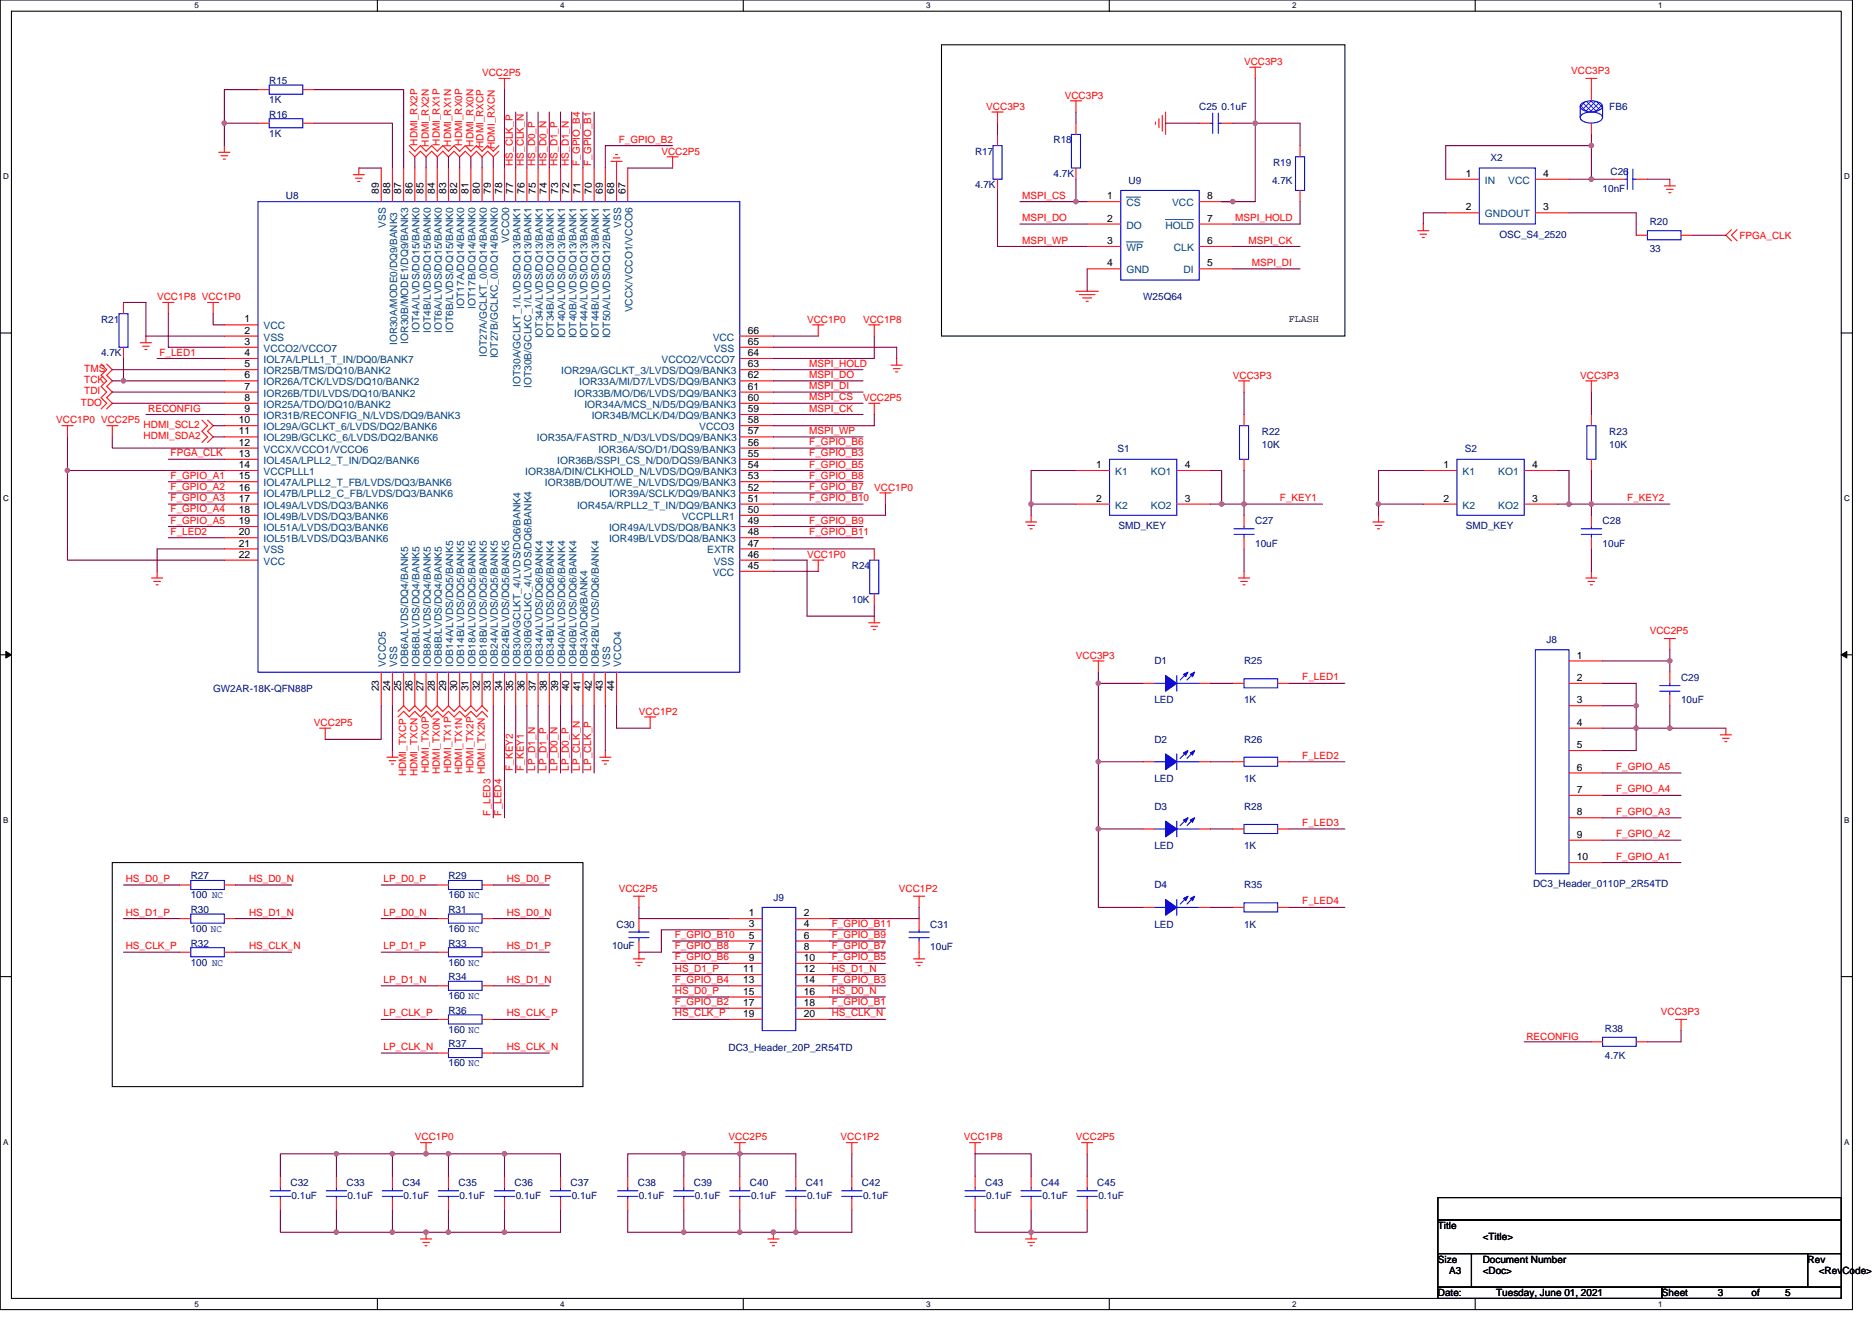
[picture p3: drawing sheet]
<svg xmlns="http://www.w3.org/2000/svg" width="297mm" height="210mm" viewBox="0 0 297 210" stroke-linecap="round" stroke-linejoin="round" font-family="sans-serif">
<path d="M0 0h293.9v207.9h-293.9zM1.8 1.8h290.4v204.3h-290.4z" fill="none" stroke="#000" stroke-width=".17"/>
<g fill="#fff">
<path d="M30.8 .2h.7v1.4h-.7z"/>
<path d="M30.8 206.3h.7v1.4h-.7z"/>
</g>
<path d="M59.9 0v1.8M59.9 206.1v1.8" fill="none" stroke="#000" stroke-width=".17"/>
<g fill="#fff">
<path d="M88.9 .2h.7v1.4h-.7z"/>
<path d="M88.9 206.3h.7v1.4h-.7z"/>
</g>
<path d="M117.9 0v1.8M117.9 206.1v1.8" fill="none" stroke="#000" stroke-width=".17"/>
<g fill="#fff">
<path d="M147 .2h.7v1.4h-.7z"/>
<path d="M147 206.3h.7v1.4h-.7z"/>
</g>
<path d="M176 0v1.8M176 206.1v1.8" fill="none" stroke="#000" stroke-width=".17"/>
<g fill="#fff">
<path d="M205 .2h.7v1.4h-.7z"/>
<path d="M205 206.3h.7v1.4h-.7z"/>
</g>
<path d="M234.1 0v1.8M234.1 206.1v1.8" fill="none" stroke="#000" stroke-width=".17"/>
<g fill="#fff">
<path d="M263.1 .2h.7v1.4h-.7z"/>
<path d="M263.1 206.3h.7v1.4h-.7z"/>
<path d="M.5 27.3h.9v1.4h-.9z"/>
<path d="M292.6 27.3h.9v1.4h-.9z"/>
<path d="M.5 78.4h.9v1.4h-.9z"/>
<path d="M292.6 78.4h.9v1.4h-.9z"/>
</g>
<path d="M0 52.9h1.8M292.2 52.9h1.7" fill="none" stroke="#000" stroke-width=".17"/>
<g fill="#fff">
<path d="M.5 129.5h.8v1.4h-.8z"/>
<path d="M292.6 129.5h.9v1.4h-.9z"/>
</g>
<path d="M0 103.9h1.8M292.2 103.9h1.7" fill="none" stroke="#000" stroke-width=".17"/>
<path d="M.9 103.4l.9 .5-.9 .5zM292.2 103.9l.8-.5v1z" fill="#000" stroke="#000" stroke-width=".16"/>
<g fill="#fff">
<path d="M.5 180.5h.8v1.4h-.8z"/>
<path d="M292.6 180.5h.9v1.4h-.9z"/>
</g>
<path d="M149.4 7.1h64v46.2h-64zM17.8 136.9h74.7v35.6h-74.7zM0 155h1.8M292.2 155h1.7M228.2 190.1h64v3.5h-64zM228.2 193.6h64v5.4h-64zM228.2 199h5.3v5.3h-5.3zM233.5 199h53.3v5.3h-53.3zM286.8 199h5.4v5.3h-5.4zM228.2 204.3h35.5v1.8h-35.5zM263.7 204.3h28.5v1.8h-28.5z" fill="none" stroke="#000" stroke-width=".17"/>
<g fill="none" stroke="#f00" stroke-width=".17">
<path d="M40.9 19.6h1.8M40.9 14.2h1.8M48 19.6h1.8M48 14.2h1.8M79.2 12.4h1.7M80 12.4v1.8M157.4 17.8h1.8M158.3 17.8v1.8M169.8 16h1.8M170.7 16v1.8M170.7 19.6v1.7M183.3 19.4v.3"/>
<path d="M183.9 18.8v1.5M184.4 18.3v2.5M185 17.8v3.5M190.3 19.6h1.8M193.8 19.6h1.8M198.3 10.7h1.8M199.2 10.7v1.7M251.6 12.4h1.8M252.5 12.4v1.8M34.7 24.2h1.8M35.1 24.7h1M35.4 25.3h.4"/>
<path d="M35.6 23.1v1.1M56 27.7h1.8M56.4 28.3h1.1M56.8 28.8h.3M56.9 26.7v1M60.5 26.7v5.3M62.3 26.7v5.3M64 26.7v5.3M64.9 24l.9 .9 .9-.9 .9 .9 .9-.9 .9 .9 .9-.9 .9 .9 .8-.9 .9 .9 .9-.9 .9 .9 .9-.9 .9 .9 .9-.9 .9 .9 .9-.9M64.9 23.1l.9 .9 .9-.9 .9 .9 .9-.9 .9 .9 .9-.9 .9 .9 .8-.9 .9 .9 .9-.9 .9 .9 .9-.9 .9 .9 .9-.9 .9 .9 .9-.9M65.8 26.7v5.3M67.6 26.7v5.3"/>
<path d="M69.4 26.7v5.3M71.2 26.7v5.3M72.9 26.7v5.3M74.7 26.7v5.3M76.5 26.7v5.3M78.3 26.7v5.3M80 26.7v5.3M81.8 26.7v5.3M83.6 26.7v5.3M85.4 26.7v5.3M87.2 26.7v5.3M88.9 26.7v5.3"/>
<path d="M90.7 26.7v5.3M92.5 26.7v5.3M94.3 26.7v5.3M96.1 26.7v5.3M96.9 25.6h1.8M97.3 25.1h1.1M97.7 24.5h.3M97.8 25.6v6.4M99.6 26.7v5.3M105.8 24.9h1.8M106.7 24.9v1.8M158.3 21.3v1.8"/>
<path d="M158.3 28.4v1.8M170.7 26.7v1.7M172.5 32h5.3M172.5 35.6h5.3M172.5 39.1h5.3M190.3 39.1h5.3M190.3 35.6h5.3M190.3 32h5.3M206.3 23.1v1.8M206.3 30.2v1.8M225 36.6h1.7M225.3 37.2h1.1"/>
<path d="M225.7 37.7h.3M225.8 35.6v1M256.1 28.4h1.7M259.6 28.4h1.8M264.1 29.5h1.8M264.4 30.1h1.1M264.8 30.6h.3M265 28.4v1.1M274.7 36.4l-.8 .9 .8 .9M275.6 36.4l-.9 .9 .9 .9M16 57.8l.9 .9-.9 .9 .9 .9-.9 .8 .9 .9-.9 .9 .9 .9-.9 .9M16.9 57.8l.9 .9-.9 .9 .9 .9-.9 .8 .9 .9-.9 .9 .9 .9-.9 .9"/>
<path d="M19.6 48v1.8M19.6 55.1v1.8M22.3 54.4h1.7M22.6 54.9h1.1M23 55.5h.3M23.2 53.3v1.1M25.8 48h1.8M26.7 48v1.8M32.9 48h1.8M33.8 48v1.8M35.6 51.6h5.3M35.6 53.3h5.3"/>
<path d="M35.6 55.1h5.3M35.6 56.9h5.3M35.6 58.7h5.3M117.4 58.7h5.3M117.4 56.9h5.3M117.4 55.1h5.3M117.4 53.3h5.3M128.9 51.6h1.8M129.8 51.6v1.7M137.8 51.6h1.8M138.7 51.6v1.7M141.4 58h1.8"/>
<path d="M141.7 58.5h1.1M142.1 59h.3M142.3 56.9v1.1M170.7 46.2h3.6M171.3 46.8h2.5M171.8 47.3h1.4M172.3 47.8h.4M172.5 42.7h5.3M190.3 42.7h5.3M9.8 67.6h1.8M10.7 67.6v1.7M16.9 67.6h1.8"/>
<path d="M17.8 67.6v1.7M32 66.7l.9 .9-.9 .9 .9 .8-.9 .9M32.9 66.7l.9 .9-.9 .9 .9 .8-.9 .9M35.6 60.5h5.3M35.6 62.2h5.3M35.6 64h5.3M35.6 65.8h5.3M35.6 67.6h5.3M35.6 69.3h5.3M35.6 71.1h5.3M35.6 72.9h5.3M35.6 74.7h5.3"/>
<path d="M35.6 76.5h5.3M35.6 78.2h5.3M117.4 78.2h5.3M117.4 76.5h5.3M117.4 74.7h5.3M117.4 72.9h5.3M117.4 71.1h5.3M117.4 69.3h5.3M117.4 67.6h5.3M117.4 65.8h5.3M117.4 64h5.3M117.4 62.2h5.3"/>
<path d="M117.4 60.5h5.3M137.8 64h1.8M138.7 64v1.8M139.6 78.2h1.8M140.5 78.2v1.8M170.7 74.7h5.4M186.7 74.7h5.4M196.5 60.5h1.8M197.4 60.5v1.7M197.4 72.9v1.8M197.4 65.8v1.8M225.8 74.7h5.4"/>
<path d="M241.8 74.7h5.4M251.6 60.5h1.8M252.5 60.5v1.7M252.5 72.9v1.8M252.5 65.8v1.8M24 91.7h1.8M24.4 92.3h1.1M24.8 92.8h.3M24.9 90.7v1M35.6 80h5.3M35.6 81.8h5.3M35.6 83.6h5.3"/>
<path d="M35.6 85.3h5.3M35.6 87.1h5.3M35.6 88.9h5.3M117.4 90.7h5.3M117.4 88.9h5.3M117.4 87.1h5.3M117.4 85.3h5.3M117.4 83.6h5.3M117.4 81.8h5.3M117.4 80h5.3M128.9 88.9h1.8M129.8 88.9v1.8"/>
<path d="M137.8 98.8h1.8M138.2 99.4h1.1M138.6 99.9h.3M138.7 97.8v1M138.7 87.1v1.8M138.7 94.2v1.8M162.7 82.8h1.8M163.1 83.4h1M163.4 83.9h.4M163.6 81.8v1M170.7 80h5.4M186.7 80h5.4"/>
<path d="M196.5 91.7h1.8M196.9 92.3h1M197.2 92.8h.4M197.4 90.7v1M197.4 81.8v1.8M197.4 85.3v1.8M217.8 82.8h1.8M218.2 83.4h1.1M218.6 83.9h.3M218.7 81.8v1M225.8 80h5.4M241.8 80h5.4"/>
<path d="M251.6 91.7h1.8M252 92.3h1M252.3 92.8h.4M252.5 90.7v1M252.5 81.8v1.8M252.5 85.3v1.8M50.7 115.6h1.8M51.6 115.6v1.7M60.5 106.7v5.3M62.3 119.1v1.1M62.3 106.7v5.3M63.2 113.8l.8-.9 .9 .9 .9-.9 .9 .9 .9-.9 .9 .9 .9-.9 .9 .9 .9-.9 .8 .9 .9-.9 .9 .9 .9-.9 .9 .9 .9-.9 .9 .9"/>
<path d="M64 112l.9 .9 .9-.9M64 112l-.8 .9M64 106.7v5.3M65.8 112l.9 .9 .9-.9M65.8 106.7v5.3M67.6 112l.9 .9 .9-.9M67.6 106.7v5.3M69.4 112l.9 .9 .9-.9M69.4 106.7v5.3M71.2 112l.8 .9 .9-.9M71.2 106.7v5.3M72.9 112l.9 .9 .9-.9"/>
<path d="M72.9 106.7v5.3M74.7 112l.9 .9 .9-.9M74.7 106.7v5.3M76.5 112l.9 .9M76.5 106.7v5.3M78.3 106.7v5.3M80 106.7v5.3M81.8 106.7v5.3M83.6 106.7v5.3M85.4 106.7v5.3M87.2 106.7v5.3M88.9 106.7v5.3"/>
<path d="M90.7 106.7v5.3M92.5 106.7v5.3M94.3 106.7v5.3M96.1 106.7v5.3M96.1 119.1v1.1M97.8 106.7v5.3M102.3 113.8h1.8M103.2 113.8v1.8M173.4 104.9h1.8M174.3 104.9v1.8M181.4 108.5h1.8M190.3 108.5h1.8"/>
<path d="M249 104.9h5.3M249 108.5h5.3M249 112h5.3M249 115.6h5.3M249 119.1h5.3M264.1 101.3h1.8M265 101.3v1.8M273 116.6h1.7M273.3 117.2h1.1M273.7 117.7h.3M273.9 115.6v1M61.4 120.2h1.8"/>
<path d="M61.7 120.7h1.1M62.1 121.3h.3M95.2 120.2h1.7M95.5 120.7h1.1M95.9 121.3h.3M181.4 120.9h1.8M181.4 131.6h1.8M190.3 120.9h1.8M190.3 131.6h1.8M195.6 120.9h1.8M202.7 120.9h1.8M249 122.7h5.3"/>
<path d="M249 126.2h5.3M249 129.8h5.3M249 133.3h5.3M249 136.9h5.3M28.5 151.1h1.8M28.5 140.5h1.8M28.5 145.8h1.8M35.6 151.1h1.8M35.6 140.5h1.8M35.6 145.8h1.8M69.4 140.5h1.8M69.4 145.8h1.8"/>
<path d="M69.4 151.1h1.8M69.4 156.5h1.8M76.5 140.5h1.8M76.5 145.8h1.8M76.5 151.1h1.8M76.5 156.5h1.8M100.5 142.2h1.8M100.5 152.2h1.8M100.9 152.7h1M101.2 153.3h.4M101.4 142.2v1.8M101.4 149.4v2.8"/>
<path d="M101.4 145.8v1.8M115.6 145.8h5.3M115.6 147.6h5.3M115.6 149.4h5.3M115.6 151.1h5.3M115.6 152.9h5.3M115.6 154.7h5.3M115.6 156.5h5.3M115.6 158.2h5.3M126.3 145.8h5.3M126.3 147.6h5.3M126.3 149.4h5.3"/>
<path d="M126.3 151.1h5.3M126.3 152.9h5.3M126.3 154.7h5.3M126.3 156.5h5.3M126.3 158.2h5.3M144.9 142.2h1.8M144.9 152.2h1.8M145.3 152.7h1.1M145.7 153.3h.3M145.8 142.2v1.8M145.8 149.4v2.8M145.8 145.8v1.8"/>
<path d="M181.4 144h1.8M190.3 144h1.8M195.6 144h1.8M202.7 144h1.8M69.4 161.8h1.8M69.4 167.1h1.8M76.5 161.8h1.8M76.5 167.1h1.8M115.6 160h5.3M115.6 161.8h5.3M126.3 160h5.3M126.3 161.8h5.3"/>
<path d="M265.9 161.8h1.7M266.7 161.8v1.8M44.5 190.2v1.8M44.5 186.7v1.8M62.3 190.2v1.8M62.3 186.7v1.8M66.7 181.4h1.8M66.7 196.6h1.8M67.1 197.2h1M67.4 197.7h.4M67.6 181.4v1.7M67.6 195.6v1"/>
<path d="M71.2 190.2v1.8M71.2 186.7v1.8M80 190.2v1.8M80 186.7v1.8M88.9 190.2v1.8M88.9 186.7v1.8M99.6 190.2v1.8M99.6 186.7v1.8M108.5 190.2v1.8M108.5 186.7v1.8M116.5 181.4h1.8M117.4 181.4v1.7"/>
<path d="M117.4 190.2v1.8M117.4 186.7v1.8M121.8 196.6h1.8M122.2 197.2h1.1M122.6 197.7h.3M122.7 195.6v1M126.3 190.2v1.8M126.3 186.7v1.8M134.3 181.4h1.8M135.2 181.4v1.7M153.8 181.4h1.8M154.7 181.4v1.7"/>
<path d="M154.7 190.2v1.8M154.7 186.7v1.8M162.7 196.6h1.8M163.1 197.2h1M163.4 197.7h.4M163.6 190.2v1.8M163.6 186.7v1.8M163.6 195.6v1M171.6 181.4h1.8M172.5 190.2v1.8M172.5 186.7v1.8M172.5 181.4v1.7"/>
</g>
<g fill="none" stroke="#00f" stroke-width=".17">
<path d="M42.7 18.8h5.3v1.5h-5.3zM42.7 13.5h5.3v1.4h-5.3zM192.1 19.6h.3M192.4 17.9v3.3M193.3 19.6h.5M193.3 17.9v3.3M40.9 32h76.5v74.7h-76.5zM157.6 23.1h1.4v5.3h-1.4zM170 21.3h1.4v5.4h-1.4zM177.8 30.2h12.5v14.2h-12.5zM205.6 24.9h1.4v5.3h-1.4zM257.8 28.4h.4"/>
<path d="M258.2 26.8v3.3M259.1 26.8v3.3M259.1 28.4h.5M18.9 49.8h1.4v5.3h-1.4zM176.1 72.9h10.6v8.9h-10.6zM196.7 67.6h1.4v5.3h-1.4zM231.2 72.9h10.6v8.9h-10.6zM251.8 67.6h1.4v5.3h-1.4zM138 88.9h1.4v5.3h-1.4zM195.8 84.8h3.2M195.8 83.9h3.2M197.4 83.6v.3"/>
<path d="M197.4 84.8v.5M250.9 84.8h3.2M250.9 83.9h3.2M252.5 83.6v.3M252.5 84.8v.5M183.2 108.5h1.8M186.7 119.7v2.5M186.7 107.2v2.5M186.7 108.5h3.6M188.3 119.3l-1 1.1M188.3 106.8l-1 1.1M189.4 119.3l-1.1 1.1"/>
<path d="M189.4 106.8l-1.1 1.1M243.6 103.1h5.4v35.6h-5.4zM30.3 139.7h5.3v1.5h-5.3zM71.2 139.7h5.3v1.5h-5.3zM183.2 120.9h1.8M183.2 131.6h1.8M186.7 120.9h3.6M186.7 130.3v2.5M186.7 131.6h3.6M188.3 130l-1 1M189.4 130l-1.1 1M197.4 120.2h5.3v1.4h-5.3z"/>
<path d="M30.3 150.4h5.3v1.4h-5.3zM30.3 145.1h5.3v1.4h-5.3zM71.2 145.1h5.3v1.4h-5.3zM71.2 150.4h5.3v1.4h-5.3zM71.2 155.7h5.3v1.5h-5.3zM99.8 148.8h3.2M99.8 147.9h3.2M101.4 147.6v.3M101.4 148.8v.6M120.9 144h5.4v19.6h-5.4zM144.2 148.8h3.2M144.2 147.9h3.2"/>
<path d="M145.8 147.6v.3M145.8 148.8v.6M183.2 144h1.8M186.7 142.8v2.5M186.7 144h3.6M188.3 142.4l-1 1.1M189.4 142.4l-1.1 1.1M197.4 143.3h5.3v1.4h-5.3zM71.2 161.1h5.3v1.4h-5.3zM71.2 166.4h5.3v1.5h-5.3zM42.9 189h3.2M42.9 189.9h3.2"/>
<path d="M44.5 189.9v.3M44.5 188.5v.5M60.7 189h3.2M60.7 189.9h3.2M62.3 189.9v.3M62.3 188.5v.5M69.6 189h3.2M69.6 189.9h3.2M71.2 189.9v.3M71.2 188.5v.5M78.4 189h3.3M78.4 189.9h3.3"/>
<path d="M80 189.9v.3M80 188.5v.5M87.3 189h3.2M87.3 189.9h3.2M88.9 189.9v.3M88.9 188.5v.5M98 189h3.2M98 189.9h3.2M99.6 189.9v.3M99.6 188.5v.5M106.9 189h3.2M106.9 189.9h3.2"/>
<path d="M108.5 189.9v.3M108.5 188.5v.5M115.8 189h3.2M115.8 189.9h3.2M117.4 189.9v.3M117.4 188.5v.5M124.7 189h3.2M124.7 189.9h3.2M126.3 189.9v.3M126.3 188.5v.5M153.1 189h3.2M153.1 189.9h3.2"/>
<path d="M154.7 189.9v.3M154.7 188.5v.5M162 189h3.2M162 189.9h3.2M163.6 189.9v.3M163.6 188.5v.5M170.9 189h3.2M170.9 189.9h3.2M172.5 189.9v.3M172.5 188.5v.5"/>
</g>
<g fill="#00f" stroke="#00f" stroke-width=".17">
<path d="M185 142.8l1.7 1.2-1.7 1.3z" fill-rule="evenodd"/>
<path d="M188.9 142.6l.7-.4-.4 .8z" fill-rule="evenodd"/>
<path d="M187.8 142.6l.7-.4-.4 .8z" fill-rule="evenodd"/>
<path d="M185 119.7l1.7 1.2-1.7 1.3z" fill-rule="evenodd"/>
<path d="M188.9 119.5l.7-.4-.4 .7z" fill-rule="evenodd"/>
<path d="M187.8 119.5l.7-.4-.4 .7z" fill-rule="evenodd"/>
<path d="M185 130.3l1.7 1.3-1.7 1.2z" fill-rule="evenodd"/>
<path d="M188.9 130.2l.7-.4-.4 .7z" fill-rule="evenodd"/>
<path d="M187.8 130.2l.7-.4-.4 .7z" fill-rule="evenodd"/>
<path d="M185 107.2l1.7 1.3-1.7 1.2z" fill-rule="evenodd"/>
<path d="M188.9 107l.7-.3-.4 .7z" fill-rule="evenodd"/>
<path d="M187.8 107l.7-.3-.4 .7z" fill-rule="evenodd"/>
</g>
<path d="M178.7 31.3h2.3M178.7 38.4h2.7M184.9 34.8h4.5" fill="none" stroke="#004080" stroke-width=".16"/>
<path d="M250.8 16.6a2.68 2.68 0 0 1 3.4 0l.1 .3a1.25 1.25 0 0 1-1.2 .8 2.54 2.54 0 0 1-2.3-.6l-.1-.2z" fill-rule="evenodd" fill="#fff"/>
<path d="M250.8 16.6a2.68 2.68 0 0 1 3.4 0l.1 .3a1.25 1.25 0 0 1-1.2 .8 2.54 2.54 0 0 1-2.3-.6l-.1-.2z" fill-rule="evenodd" fill="#00f" stroke="#00f" stroke-width=".17"/>
<g fill="none" stroke="#00f" stroke-width=".17">
<path d="M250.7 16.9v1.8M250.8 18.4a2.68 2.68 0 0 1 3.4 0l.1 .2a1.25 1.25 0 0 1-1.2 .9 2.54 2.54 0 0 1-2.3-.6l-.1-.3zM254.3 16.9v1.8M234.7 26.7h8.9v8.9h-8.9zM261.4 36.6h5.3v1.5h-5.3zM197.4 107.7h5.3v1.5h-5.3zM263.4 109.7h3.2M263.4 108.8h3.2M265 108.5v.3M265 109.7v.5M197.4 130.9h5.3v1.4h-5.3zM254.3 164.6h5.3v1.5h-5.3z"/>
<path d="M51.8 189h3.2M51.8 189.9h3.2M53.4 189.9v.3M53.4 188.5v.5M133.6 189h3.2M133.6 189.9h3.2M135.2 189.9v.3M135.2 188.5v.5"/>
</g>
<g fill="none" stroke="#f00" stroke-width=".17">
<path d="M252.5 14.2v1.8M252.5 19.6v1.7M229.4 28.4h5.3M229.4 33.8h5.3M243.6 33.8h5.4M243.6 28.4h5.4M259.6 37.3h1.8M266.7 37.3h1.8M195.6 108.5h1.8M202.7 108.5h1.8M265 106.7v1.8M265 110.2v1.8"/>
<path d="M195.6 131.6h1.8M202.7 131.6h1.8M252.5 165.4h1.8M259.6 165.4h1.8M53.4 190.2v1.8M53.4 186.7v1.8M135.2 190.2v1.8M135.2 186.7v1.8"/>
</g>
<g fill="none" stroke="#800040" stroke-width=".17">
<path d="M35.6 19.6v3.5M35.6 19.6h5.3M40.9 14.2h-5.3v5.4M49.8 14.2h14.2v12.5M49.8 19.6h12.5v7.1M80 14.2v12.5M81.8 17.8v8.9M83.6 17.8v8.9M85.4 17.8v8.9M87.2 17.8v8.9M88.9 17.8v8.9M90.7 17.8v8.9"/>
<path d="M92.5 17.8v8.9M94.3 17.8v8.9M158.3 19.6v1.7M170.7 17.8v1.8M185 19.6h5.3M195.6 19.6h3.6M199.2 19.6h7.1v3.5M199.2 12.4v7.2M199.2 19.6v12.4h-5.4M56.9 26.7h3.6M65.8 24.9v1.8M67.6 24.9v1.8"/>
<path d="M69.4 24.9v1.8M71.2 24.9v1.8M72.9 24.9v1.8M74.7 24.9v1.8M76.5 24.9v1.8M78.3 24.9v1.8M99.6 26.7h7.1M106.7 23.1h-10.6v3.6M158.3 30.2v8.9h14.2M161.8 35.6h10.7M161.8 32h8.9M170.7 28.4v3.6"/>
<path d="M170.7 32h1.8M195.6 39.1h10.7M206.3 32v3.6h-10.7M229.4 33.8h-3.6v1.8M249 28.4h3.5M249 33.8h10.6v3.5M252.5 21.3v1.8M252.5 23.1h-23.1v5.3M252.5 23.1v5.3M252.5 28.4h3.6M261.4 28.4h3.6M268.5 37.3h5.4"/>
<path d="M17.8 58.7h17.8M19.6 56.9v3.6M19.6 48h3.6v5.3h12.4M24.9 56.9h10.7M26.7 49.8v5.3h8.9M33.8 49.8v1.8h1.8M122.7 53.3h7.1M122.7 55.1h19.6v1.8M122.7 58.7h14.2M138.7 53.3v3.6h-16M172.5 42.7v3.5M195.6 42.7h10.7"/>
<path d="M10.7 74.7h24.9M10.7 74.7v14.2h24.9M10.7 69.3v5.4M17.8 62.2h17.8M17.8 64h17.8M17.8 60.5h1.8M17.8 69.3v1.8h17.8M19.6 60.5h16M23.2 65.8h12.4M26.7 72.9h8.9M26.7 76.5h8.9M26.7 78.2h8.9"/>
<path d="M33.8 67.6h1.8M33.8 69.3h1.8M122.7 65.8h14.2M122.7 64h14.2M122.7 62.2h14.2M122.7 60.5h14.2M122.7 78.2h14.2M122.7 76.5h14.2M122.7 74.7h14.2M122.7 72.9h14.2M122.7 71.1h14.2M122.7 69.3h14.2"/>
<path d="M138.7 65.8v1.8h-16M170.7 74.7h-7.1v5.3M192.1 74.7h1.7v5.3M197.4 74.7v5.3M197.4 62.2v3.6M225.8 74.7h-7.1v5.3M247.2 74.7h1.8v5.3M252.5 62.2v3.6M252.5 74.7v5.3M26.7 85.3h8.9M26.7 80h8.9M26.7 81.8h8.9"/>
<path d="M26.7 83.6h8.9M35.6 87.1h-10.7v3.6M122.7 87.1h16M122.7 88.9h5.4v8.9h10.6v-1.8M122.7 90.7h7.1M122.7 80h14.2M122.7 85.3h14.2M122.7 83.6h14.2M140.5 80v1.8h-17.8M163.6 80v1.8M163.6 80h7.1M192.1 80h1.7"/>
<path d="M193.8 80h3.6M197.4 80v1.8M197.4 87.1v3.6M197.4 80h12.4M218.7 80v1.8M218.7 80h7.1M247.2 80h1.8M249 80h3.5M252.5 80v1.8M252.5 87.1v3.6M252.5 80h12.5M60.5 112v5.3h-8.9"/>
<path d="M62.3 112v7.1M78.3 112v17.8M80 112v17.8M81.8 112v10.7M83.6 112v10.7M85.4 112v10.7M87.2 112v10.7M88.9 112v10.7M90.7 112v10.7M92.5 112v10.7M94.3 112v10.7M96.1 112v7.1"/>
<path d="M97.8 112v3.6h5.4M174.3 108.5h7.1M174.3 106.7v1.8M174.3 108.5v12.4M192.1 108.5h3.5M204.5 108.5h8.9M254.3 104.9h10.7M254.3 115.6h5.3M254.3 108.5h5.3v3.5M254.3 112h5.3M259.6 115.6h5.4M259.6 112v3.6"/>
<path d="M259.6 115.6v3.5h-5.3M265 103.1v1.8M265 104.9v1.8M265 112v3.6M265 115.6h8.9M174.3 131.6v12.4h7.1M174.3 120.9h7.1M174.3 131.6h7.1M174.3 120.9v10.7M192.1 120.9h3.5M192.1 131.6h3.5M204.5 120.9h8.9"/>
<path d="M204.5 131.6h8.9M254.3 122.7h12.4M254.3 126.2h12.4M254.3 129.8h12.4M254.3 136.9h12.4M254.3 133.3h12.4M19.6 140.5h8.9M19.6 145.8h8.9M19.6 151.1h8.9M37.4 145.8h8.9M37.4 151.1h8.9M37.4 140.5h8.9"/>
<path d="M60.5 140.5h8.9M60.5 145.8h8.9M60.5 151.1h8.9M60.5 156.5h8.9M78.3 140.5h8.9M78.3 145.8h8.9M78.3 151.1h8.9M78.3 156.5h8.9M101.4 144v1.8h14.2M106.7 149.4h8.9M106.7 151.1h8.9M106.7 152.9h8.9"/>
<path d="M106.7 154.7h8.9M106.7 156.5h8.9M106.7 158.2h8.9M115.6 147.6h-10.7v3.5h-3.5M131.6 158.2h8.9M131.6 156.5h8.9M131.6 154.7h8.9M131.6 152.9h8.9M131.6 151.1h8.9M131.6 149.4h8.9M131.6 147.6h8.9M145.8 144v1.8h-14.2"/>
<path d="M192.1 144h3.5M204.5 144h8.9M60.5 161.8h8.9M60.5 167.1h8.9M78.3 161.8h8.9M78.3 167.1h8.9M106.7 160h8.9M106.7 161.8h8.9M131.6 161.8h8.9M131.6 160h8.9M241.8 165.4h10.7M266.7 163.6v1.8h-5.3"/>
<path d="M44.5 192v3.6h8.9M53.4 183.1h-8.9v3.6M53.4 183.1v3.6M53.4 183.1h8.9M53.4 192v3.6h8.9M62.3 183.1h8.9M62.3 183.1v3.6M62.3 192v3.6h8.9M71.2 192v3.6h8.8M80 183.1h-8.8v3.6M80 192v3.6h8.9v-3.6M88.9 186.7v-3.6h-8.9v3.6"/>
<path d="M99.6 192v3.6h17.8M108.5 183.1h-8.9v3.6M108.5 192v3.6M117.4 183.1h-8.9v3.6M117.4 183.1v3.6M117.4 195.6h8.9M117.4 183.1h8.9v3.6M117.4 192v3.6M126.3 192v3.6M135.2 183.1v3.6M135.2 192v3.6h-8.9M154.7 186.7v-3.6h8.9v3.6"/>
<path d="M154.7 192v3.6h8.9M163.6 192v3.6M172.5 192v3.6h-8.9M172.5 183.1v3.6"/>
</g>
<g fill="#f0f" stroke="#f0f" stroke-width=".17">
<circle cx="199.2" cy="19.5" r=".35"/>
<circle cx="170.7" cy="32" r=".35"/>
<circle cx="195.6" cy="32" r=".35"/>
<circle cx="252.5" cy="28.4" r=".35"/>
<circle cx="252.5" cy="23.1" r=".35"/>
<circle cx="10.7" cy="74.7" r=".35"/>
<circle cx="71.1" cy="183.1" r=".35"/>
<circle cx="80" cy="183.1" r=".35"/>
<circle cx="62.3" cy="183.1" r=".35"/>
<circle cx="67.6" cy="183.1" r=".35"/>
<circle cx="53.4" cy="183.1" r=".35"/>
<circle cx="53.4" cy="195.6" r=".35"/>
<circle cx="62.3" cy="195.6" r=".35"/>
<circle cx="67.6" cy="195.6" r=".35"/>
<circle cx="71.1" cy="195.6" r=".35"/>
<circle cx="80" cy="195.6" r=".35"/>
<circle cx="108.5" cy="183.1" r=".35"/>
<circle cx="117.4" cy="183.1" r=".35"/>
<circle cx="108.5" cy="195.6" r=".35"/>
<circle cx="117.4" cy="195.6" r=".35"/>
<circle cx="122.7" cy="195.6" r=".35"/>
<circle cx="126.3" cy="195.6" r=".35"/>
<circle cx="163.6" cy="195.6" r=".35"/>
<circle cx="19.6" cy="60.4" r=".35"/>
<circle cx="163.6" cy="80" r=".35"/>
<circle cx="193.8" cy="80" r=".35"/>
<circle cx="197.4" cy="80" r=".35"/>
<circle cx="248.9" cy="80" r=".35"/>
<circle cx="218.7" cy="80" r=".35"/>
<circle cx="252.5" cy="80" r=".35"/>
<circle cx="174.3" cy="108.4" r=".35"/>
<circle cx="174.3" cy="131.6" r=".35"/>
<circle cx="174.3" cy="120.9" r=".35"/>
<circle cx="264.9" cy="104.9" r=".35"/>
<circle cx="259.6" cy="115.6" r=".35"/>
<circle cx="264.9" cy="115.6" r=".35"/>
<circle cx="259.6" cy="112" r=".35"/>
<circle cx="35.6" cy="19.5" r=".35"/>
</g>
<g font-size="1.6" fill="#f00">
<text x="197.4" y="10.3">VCC3P3</text>
<text x="249.3" y="11.7">VCC3P3</text>
<text x="76.5" y="12.1">VCC2P5</text>
<text x="156.5" y="17.4">VCC3P3</text>
<text x="168.9" y="15.6">VCC3P3</text>
<text x="66.2" y="23.1" transform="rotate(-90 66.2 23.1)">HDMI_RX2P</text>
<text x="68" y="23.3" transform="rotate(-90 68 23.3)">HDMI_RX2N</text>
<text x="69.8" y="23.1" transform="rotate(-90 69.8 23.1)">HDMI_RX1P</text>
<text x="71.6" y="23.3" transform="rotate(-90 71.6 23.3)">HDMI_RX1N</text>
<text x="73.4" y="23.1" transform="rotate(-90 73.4 23.1)">HDMI_RX0P</text>
<text x="75.1" y="23.3" transform="rotate(-90 75.1 23.3)">HDMI_RX0N</text>
<text x="76.7" y="23.5" transform="rotate(-90 76.7 23.5)">HDMI_RXCP</text>
<text x="78.5" y="23.6" transform="rotate(-90 78.5 23.6)">HDMI_RXCN</text>
<text x="98.2" y="22.6">F_GPIO_B2</text>
<text x="81.4" y="26.3" transform="rotate(-90 81.4 26.3)">HS_CLK_P</text>
<text x="83.1" y="26.3" transform="rotate(-90 83.1 26.3)">HS_CLK_N</text>
<text x="84.9" y="26.3" transform="rotate(-90 84.9 26.3)">HS_D0_P</text>
<text x="86.7" y="26.3" transform="rotate(-90 86.7 26.3)">HS_D0_N</text>
<text x="88.5" y="26.3" transform="rotate(-90 88.5 26.3)">HS_D1_P</text>
<text x="90.3" y="26.3" transform="rotate(-90 90.3 26.3)">HS_D1_N</text>
<text x="92" y="26.3" transform="rotate(-90 92 26.3)">F_GPIO_B4</text>
<text x="93.8" y="26.3" transform="rotate(-90 93.8 26.3)">F_GPIO_B1</text>
<text x="104.9" y="24.5">VCC2P5</text>
<text x="162.2" y="31.5">MSPI_CS</text>
<text x="162.2" y="35.1">MSPI_DO</text>
<text x="196" y="35.1">MSPI_HOLD</text>
<text x="162.2" y="38.7">MSPI_WP</text>
<text x="198.1" y="38.7">MSPI_CK</text>
<text x="276" y="37.9">FPGA_CLK</text>
<text x="24.9" y="47.6">VCC1P8 VCC1P0</text>
<text x="198.6" y="42.2">MSPI_DI</text>
<text x="128.1" y="51.2">VCC1P0</text>
<text x="136.9" y="51.2">VCC1P8</text>
<text x="13.4" y="59">TMS</text>
<text x="25.3" y="56.4">F_LED1</text>
<text x="128.4" y="60">MSPI_DO</text>
<text x="128.4" y="58.2">MSPI_HOLD</text>
<text x="12.8" y="64.4">TDO</text>
<text x="13.4" y="62.6">TDI</text>
<text x="13.4" y="60.8">TCK</text>
<text x="23.5" y="65.4">RECONFIG</text>
<text x="128.4" y="65.3">MSPI_CK</text>
<text x="128.4" y="63.5">MSPI_CS</text>
<text x="128.4" y="61.8">MSPI_DI</text>
<text x="136.9" y="63.6">VCC2P5</text>
<text x="195.6" y="60.1">VCC3P3</text>
<text x="250.7" y="60.1">VCC3P3</text>
<text x="8.9" y="67.2">VCC1P0 VCC2P5</text>
<text x="22.8" y="67.9">HDMI_SCL2</text>
<text x="22.8" y="69.7">HDMI_SDA2</text>
<text x="128.4" y="68.9">MSPI_WP</text>
<text x="128.4" y="70.7">F_GPIO_B6</text>
<text x="27.1" y="72.4">FPGA_CLK</text>
<text x="27.1" y="76">F_GPIO_A1</text>
<text x="27.1" y="77.8">F_GPIO_A2</text>
<text x="128.4" y="77.8">F_GPIO_B7</text>
<text x="128.4" y="76">F_GPIO_B8</text>
<text x="128.4" y="74.2">F_GPIO_B5</text>
<text x="128.4" y="72.4">F_GPIO_B3</text>
<text x="138.7" y="77.9">VCC1P0</text>
<text x="27.1" y="79.5">F_GPIO_A3</text>
<text x="27.1" y="81.3">F_GPIO_A4</text>
<text x="27.1" y="83.1">F_GPIO_A5</text>
<text x="128.4" y="79.5">F_GPIO_B10</text>
<text x="128.4" y="83.1">F_GPIO_B9</text>
<text x="203.1" y="79.5">F_KEY1</text>
<text x="258.2" y="79.5">F_KEY2</text>
<text x="27.1" y="84.9">F_LED2</text>
<text x="128.1" y="88.5">VCC1P0</text>
<text x="128.4" y="84.9">F_GPIO_B11</text>
<text x="261.8" y="100.6">VCC2P5</text>
<text x="170.7" y="104.5">VCC3P3</text>
<text x="206.6" y="108">F_LED1</text>
<text x="101.4" y="113.4">VCC1P2</text>
<text x="49.8" y="115.2">VCC2P5</text>
<text x="64.5" y="123.2" transform="rotate(-90 64.5 123.2)">HDMI_TXCP</text>
<text x="66.2" y="123.2" transform="rotate(-90 66.2 123.2)">HDMI_TXCN</text>
<text x="68" y="122.7" transform="rotate(-90 68 122.7)">HDMI_TX0P</text>
<text x="69.8" y="122.9" transform="rotate(-90 69.8 122.9)">HDMI_TX0N</text>
<text x="71.6" y="122.7" transform="rotate(-90 71.6 122.7)">HDMI_TX1P</text>
<text x="73.4" y="122.9" transform="rotate(-90 73.4 122.9)">HDMI_TX1N</text>
<text x="75.1" y="122.7" transform="rotate(-90 75.1 122.7)">HDMI_TX2P</text>
<text x="76.9" y="122.9" transform="rotate(-90 76.9 122.9)">HDMI_TX2N</text>
<text x="81.4" y="122.3" transform="rotate(-90 81.4 122.3)">F_KEY2</text>
<text x="83.1" y="122.3" transform="rotate(-90 83.1 122.3)">F_KEY1</text>
<text x="84.9" y="122.3" transform="rotate(-90 84.9 122.3)">LP_D1_N</text>
<text x="86.7" y="122.3" transform="rotate(-90 86.7 122.3)">LP_D1_P</text>
<text x="88.5" y="122.3" transform="rotate(-90 88.5 122.3)">LP_D0_N</text>
<text x="90.3" y="122.3" transform="rotate(-90 90.3 122.3)">LP_D0_P</text>
<text x="92" y="122.3" transform="rotate(-90 92 122.3)">LP_CLK_N</text>
<text x="93.8" y="122.3" transform="rotate(-90 93.8 122.3)">LP_CLK_P</text>
<text x="206.6" y="120.4">F_LED2</text>
<text x="256.4" y="122.2">F_GPIO_A5</text>
<text x="256.4" y="125.8">F_GPIO_A4</text>
<text x="77.8" y="129.4" transform="rotate(-90 77.8 129.4)">F_LED3</text>
<text x="79.6" y="129.4" transform="rotate(-90 79.6 129.4)">F_LED4</text>
<text x="206.6" y="131.1">F_LED3</text>
<text x="256.4" y="129.3">F_GPIO_A3</text>
<text x="256.4" y="136.4">F_GPIO_A1</text>
<text x="256.4" y="132.9">F_GPIO_A2</text>
<text x="20" y="140">HS_D0_P</text>
<text x="39.5" y="140">HS_D0_N</text>
<text x="60.9" y="140">LP_D0_P</text>
<text x="80.4" y="140">HS_D0_P</text>
<text x="98.2" y="141.5">VCC2P5</text>
<text x="142.6" y="141.5">VCC1P2</text>
<text x="206.6" y="143.6">F_LED4</text>
<text x="20" y="145.3">HS_D1_P</text>
<text x="39.5" y="145.3">HS_D1_N</text>
<text x="60.9" y="145.3">LP_D0_N</text>
<text x="80.4" y="145.3">HS_D0_N</text>
<text x="107.1" y="148.9">F_GPIO_B10</text>
<text x="132" y="148.9">F_GPIO_B9</text>
<text x="132" y="147.1">F_GPIO_B11</text>
<text x="20" y="150.7">HS_CLK_P</text>
<text x="39.5" y="150.7">HS_CLK_N</text>
<text x="60.9" y="150.7">LP_D1_P</text>
<text x="60.9" y="156">LP_D1_N</text>
<text x="80.4" y="150.7">HS_D1_P</text>
<text x="80.4" y="156">HS_D1_N</text>
<text x="107.1" y="150.7">F_GPIO_B8</text>
<text x="107.1" y="152.4">F_GPIO_B6</text>
<text x="107.1" y="154.2">HS_D1_P</text>
<text x="107.1" y="156">F_GPIO_B4</text>
<text x="132" y="156">F_GPIO_B3</text>
<text x="132" y="154.2">HS_D1_N</text>
<text x="132" y="152.4">F_GPIO_B5</text>
<text x="132" y="150.7">F_GPIO_B7</text>
<text x="60.9" y="161.3">LP_CLK_P</text>
<text x="80.4" y="161.3">HS_CLK_P</text>
<text x="107.1" y="157.8">HS_D0_P</text>
<text x="107.1" y="159.6">F_GPIO_B2</text>
<text x="107.1" y="161.3">HS_CLK_P</text>
<text x="132" y="161.3">HS_CLK_N</text>
<text x="132" y="159.6">F_GPIO_B1</text>
<text x="132" y="157.8">HS_D0_N</text>
<text x="263.5" y="161.1">VCC3P3</text>
<text x="60.9" y="166.7">LP_CLK_N</text>
<text x="80.4" y="166.7">HS_CLK_N</text>
<text x="242.2" y="165">RECONFIG</text>
<text x="65.8" y="181">VCC1P0</text>
<text x="115.6" y="181">VCC2P5</text>
<text x="133.4" y="181">VCC1P2</text>
<text x="152.9" y="181">VCC1P8</text>
<text x="170.7" y="181">VCC2P5</text>
</g>
<g font-size="1.6" fill="#000080">
<text x="42.7" y="13.3">R15</text>
<text x="42.7" y="16.4">1K</text>
<text x="190.3" y="17.4">C25 0.1uF</text>
<text x="255.4" y="17.4">FB6</text>
<text x="42.7" y="18.7">R16</text>
<text x="42.7" y="21.7">1K</text>
<text x="167.2" y="22.8">R18</text>
<text x="154.7" y="24.5">R17</text>
<text x="154.7" y="29.9">4.7K</text>
<text x="167.2" y="28.1">4.7K</text>
<text x="179.1" y="29.1">U9</text>
<text x="201.8" y="29.1">4.7K</text>
<text x="202" y="26.3">R19</text>
<text x="236.5" y="25.6">X2</text>
<text x="255.5" y="27.7">C26</text>
<text x="45.4" y="31.6">U8</text>
<text x="254.3" y="30.4">10nF</text>
<text x="261.8" y="35.7">R20</text>
<text x="237.9" y="37.7">OSC_S4_2520</text>
<text x="261.8" y="40">33</text>
<text x="181.4" y="47.6">W25Q64</text>
<text x="16" y="51.2">R21</text>
<text x="16" y="56.5">4.7K</text>
<text x="177.3" y="71.8">S1</text>
<text x="200.2" y="69">R22</text>
<text x="200.2" y="71.1">10K</text>
<text x="232.4" y="71.8">S2</text>
<text x="255.4" y="69">R23</text>
<text x="255.4" y="71.1">10K</text>
<text x="177.5" y="83.9">SMD_KEY</text>
<text x="199.2" y="83.2">C27</text>
<text x="232.6" y="83.9">SMD_KEY</text>
<text x="254.3" y="83.2">C28</text>
<text x="199.2" y="86.8">10uF</text>
<text x="254.3" y="86.8">10uF</text>
<text x="135.2" y="90.3">R24</text>
<text x="135.2" y="95.7">10K</text>
<text x="183.2" y="105.4">D1</text>
<text x="197.4" y="105.4">R25</text>
<text x="245.4" y="102">J8</text>
<text x="33.8" y="109.9">GW2AR-18K-QFN88P</text>
<text x="183.2" y="111.7">LED</text>
<text x="197.4" y="111.7">1K</text>
<text x="266.7" y="108.1">C29</text>
<text x="266.7" y="111.7">10uF</text>
<text x="183.2" y="117.9">D2</text>
<text x="197.4" y="117.9">R26</text>
<text x="183.2" y="124.1">LED</text>
<text x="197.4" y="124.1">1K</text>
<text x="183.2" y="128.5">D3</text>
<text x="197.4" y="128.5">R28</text>
<text x="183.2" y="134.8">LED</text>
<text x="197.4" y="134.8">1K</text>
<text x="30.3" y="139.6">R27</text>
<text x="30.3" y="142.6">100 NC</text>
<text x="71.2" y="139.6">R29</text>
<text x="71.2" y="142.6">160 NC</text>
<text x="122.7" y="142.9">J9</text>
<text x="183.2" y="141">D4</text>
<text x="197.4" y="141">R35</text>
<text x="243.3" y="140.8">DC3_Header_0110P_2R54TD</text>
<text x="30.3" y="144.9">R30</text>
<text x="30.3" y="147.9">100 NC</text>
<text x="71.2" y="144.9">R31</text>
<text x="71.2" y="147.9">160 NC</text>
<text x="97.8" y="147.2">C30</text>
<text x="147.6" y="147.2">C31</text>
<text x="183.2" y="147.2">LED</text>
<text x="197.4" y="147.2">1K</text>
<text x="30.3" y="150.2">R32</text>
<text x="30.3" y="153.3">100 NC</text>
<text x="71.2" y="150.2">R33</text>
<text x="71.2" y="153.3">160 NC</text>
<text x="71.2" y="155.6">R34</text>
<text x="97.1" y="150.6">10uF</text>
<text x="147.6" y="150.8">10uF</text>
<text x="71.2" y="160.9">R36</text>
<text x="71.2" y="158.6">160 NC</text>
<text x="71.2" y="163.9">160 NC</text>
<text x="71.2" y="166.2">R37</text>
<text x="115.6" y="166.8">DC3_Header_20P_2R54TD</text>
<text x="254.7" y="163.7">R38</text>
<text x="71.2" y="169.3">160 NC</text>
<text x="254.7" y="168">4.7K</text>
<text x="46.1" y="188.3">C32</text>
<text x="46.3" y="190.2">0.1uF</text>
<text x="55" y="188.3">C33</text>
<text x="55.2" y="190.2">0.1uF</text>
<text x="63.9" y="188.3">C34</text>
<text x="64" y="190.2">0.1uF</text>
<text x="72.8" y="188.3">C35</text>
<text x="72.9" y="190.2">0.1uF</text>
<text x="81.7" y="188.3">C36</text>
<text x="81.8" y="190.2">0.1uF</text>
<text x="90.5" y="188.3">C37</text>
<text x="90.7" y="190.2">0.1uF</text>
<text x="101.2" y="188.3">C38</text>
<text x="101.4" y="190.2">0.1uF</text>
<text x="110.1" y="188.3">C39</text>
<text x="110.3" y="190.2">0.1uF</text>
<text x="119" y="188.3">C40</text>
<text x="119.2" y="190.2">0.1uF</text>
<text x="127.9" y="188.3">C41</text>
<text x="128.1" y="190.2">0.1uF</text>
<text x="136.8" y="188.3">C42</text>
<text x="136.9" y="190.2">0.1uF</text>
<text x="156.3" y="188.3">C43</text>
<text x="156.5" y="190.2">0.1uF</text>
<text x="165.2" y="188.3">C44</text>
<text x="165.4" y="190.2">0.1uF</text>
<text x="174.1" y="188.3">C45</text>
<text x="174.3" y="190.2">0.1uF</text>
</g>
<g font-size="1.6">
<text x="232.6" y="28.1">1</text>
<text x="244.9" y="28.1">4</text>
<text x="60.1" y="30.8" transform="rotate(-90 60.1 30.8)">89</text>
<text x="61.9" y="30.8" transform="rotate(-90 61.9 30.8)">88</text>
<text x="63.7" y="30.8" transform="rotate(-90 63.7 30.8)">87</text>
<text x="65.4" y="30.8" transform="rotate(-90 65.4 30.8)">86</text>
<text x="67.2" y="30.8" transform="rotate(-90 67.2 30.8)">85</text>
<text x="69" y="30.8" transform="rotate(-90 69 30.8)">84</text>
<text x="70.8" y="30.8" transform="rotate(-90 70.8 30.8)">83</text>
<text x="72.6" y="30.8" transform="rotate(-90 72.6 30.8)">82</text>
<text x="74.3" y="30.8" transform="rotate(-90 74.3 30.8)">81</text>
<text x="76.1" y="30.8" transform="rotate(-90 76.1 30.8)">80</text>
<text x="77.9" y="30.8" transform="rotate(-90 77.9 30.8)">79</text>
<text x="79.7" y="30.8" transform="rotate(-90 79.7 30.8)">78</text>
<text x="81.4" y="30.8" transform="rotate(-90 81.4 30.8)">77</text>
<text x="83.2" y="30.8" transform="rotate(-90 83.2 30.8)">76</text>
<text x="85" y="30.8" transform="rotate(-90 85 30.8)">75</text>
<text x="86.8" y="30.8" transform="rotate(-90 86.8 30.8)">74</text>
<text x="88.6" y="30.8" transform="rotate(-90 88.6 30.8)">73</text>
<text x="90.3" y="30.8" transform="rotate(-90 90.3 30.8)">72</text>
<text x="92.1" y="30.8" transform="rotate(-90 92.1 30.8)">71</text>
<text x="93.9" y="30.8" transform="rotate(-90 93.9 30.8)">70</text>
<text x="95.7" y="30.8" transform="rotate(-90 95.7 30.8)">69</text>
<text x="97.4" y="30.8" transform="rotate(-90 97.4 30.8)">68</text>
<text x="99.2" y="30.8" transform="rotate(-90 99.2 30.8)">67</text>
<text x="175.7" y="35.2">2</text>
<text x="175.7" y="31.6">1</text>
<text x="191.5" y="35.2">7</text>
<text x="191.5" y="31.6">8</text>
<text x="232.6" y="33.4">2</text>
<text x="244.9" y="33.4">3</text>
<text x="175.7" y="38.7">3</text>
<text x="191.5" y="38.7">6</text>
<text x="175.7" y="42.3">4</text>
<text x="191.5" y="42.3">5</text>
<text x="38.8" y="51.2">1</text>
<text x="38.8" y="53">2</text>
<text x="118.6" y="53">66</text>
<text x="204.5" y="51">FLASH</text>
<text x="38.8" y="54.7">3</text>
<text x="38.8" y="56.5">4</text>
<text x="38.8" y="58.3">5</text>
<text x="118.6" y="54.7">65</text>
<text x="118.6" y="56.5">64</text>
<text x="118.6" y="58.3">63</text>
<text x="38.8" y="60.1">6</text>
<text x="38.8" y="61.8">7</text>
<text x="38.8" y="63.6">8</text>
<text x="38.8" y="65.4">9</text>
<text x="118.6" y="60.1">62</text>
<text x="118.6" y="65.4">59</text>
<text x="118.6" y="61.8">61</text>
<text x="118.6" y="63.6">60</text>
<text x="37.9" y="67.2">10</text>
<text x="37.9" y="69">11</text>
<text x="37.9" y="70.7">12</text>
<text x="118.6" y="69">57</text>
<text x="118.6" y="70.7">56</text>
<text x="118.6" y="67.2">58</text>
<text x="37.9" y="72.5">13</text>
<text x="37.9" y="74.3">14</text>
<text x="37.9" y="76.1">15</text>
<text x="37.9" y="77.9">16</text>
<text x="118.6" y="72.5">55</text>
<text x="118.6" y="77.9">52</text>
<text x="118.6" y="76.1">53</text>
<text x="118.6" y="74.3">54</text>
<text x="173.9" y="74.3">1</text>
<text x="188" y="74.3">4</text>
<text x="229" y="74.3">1</text>
<text x="243.1" y="74.3">4</text>
<text x="37.9" y="79.6">17</text>
<text x="37.9" y="81.4">18</text>
<text x="37.9" y="83.2">19</text>
<text x="118.6" y="79.6">51</text>
<text x="118.6" y="81.4">50</text>
<text x="118.6" y="83.2">49</text>
<text x="173.9" y="79.6">2</text>
<text x="188" y="79.6">3</text>
<text x="229" y="79.6">2</text>
<text x="243.1" y="79.6">3</text>
<text x="37.9" y="85">20</text>
<text x="37.9" y="86.7">21</text>
<text x="37.9" y="88.5">22</text>
<text x="118.6" y="88.5">46</text>
<text x="118.6" y="86.7">47</text>
<text x="118.6" y="85">48</text>
<text x="118.6" y="90.3">45</text>
<text x="250.2" y="104.5">1</text>
<text x="60.1" y="109.7" transform="rotate(-90 60.1 109.7)">23</text>
<text x="61.9" y="109.7" transform="rotate(-90 61.9 109.7)">24</text>
<text x="63.7" y="109.7" transform="rotate(-90 63.7 109.7)">25</text>
<text x="65.4" y="109.7" transform="rotate(-90 65.4 109.7)">26</text>
<text x="67.2" y="109.7" transform="rotate(-90 67.2 109.7)">27</text>
<text x="69" y="109.7" transform="rotate(-90 69 109.7)">28</text>
<text x="70.8" y="109.7" transform="rotate(-90 70.8 109.7)">29</text>
<text x="72.6" y="109.7" transform="rotate(-90 72.6 109.7)">30</text>
<text x="74.3" y="109.7" transform="rotate(-90 74.3 109.7)">31</text>
<text x="76.1" y="109.7" transform="rotate(-90 76.1 109.7)">32</text>
<text x="77.9" y="109.7" transform="rotate(-90 77.9 109.7)">33</text>
<text x="79.7" y="109.7" transform="rotate(-90 79.7 109.7)">34</text>
<text x="81.4" y="109.7" transform="rotate(-90 81.4 109.7)">35</text>
<text x="83.2" y="109.7" transform="rotate(-90 83.2 109.7)">36</text>
<text x="85" y="109.7" transform="rotate(-90 85 109.7)">37</text>
<text x="86.8" y="109.7" transform="rotate(-90 86.8 109.7)">38</text>
<text x="88.6" y="109.7" transform="rotate(-90 88.6 109.7)">39</text>
<text x="90.3" y="109.7" transform="rotate(-90 90.3 109.7)">40</text>
<text x="92.1" y="109.7" transform="rotate(-90 92.1 109.7)">41</text>
<text x="93.9" y="109.7" transform="rotate(-90 93.9 109.7)">42</text>
<text x="95.7" y="109.7" transform="rotate(-90 95.7 109.7)">43</text>
<text x="97.4" y="109.7" transform="rotate(-90 97.4 109.7)">44</text>
<text x="250.2" y="108.1">2</text>
<text x="250.2" y="111.6">3</text>
<text x="250.2" y="115.2">4</text>
<text x="250.2" y="118.7">5</text>
<text x="250.2" y="122.3">6</text>
<text x="250.2" y="125.9">7</text>
<text x="250.2" y="129.4">8</text>
<text x="250.2" y="133">9</text>
<text x="250.2" y="136.5">10</text>
<text x="118.8" y="145.4">1</text>
<text x="118.8" y="147.2">3</text>
<text x="118.8" y="149">5</text>
<text x="127.5" y="145.4">2</text>
<text x="127.5" y="147.2">4</text>
<text x="127.5" y="149">6</text>
<text x="117.9" y="154.3">11</text>
<text x="118.8" y="150.7">7</text>
<text x="118.8" y="152.5">9</text>
<text x="127.5" y="150.7">8</text>
<text x="127.5" y="152.5">10</text>
<text x="127.5" y="154.3">12</text>
<text x="117.9" y="156.1">13</text>
<text x="117.9" y="157.9">15</text>
<text x="117.9" y="159.6">17</text>
<text x="117.9" y="161.4">19</text>
<text x="127.5" y="156.1">14</text>
<text x="127.5" y="157.9">16</text>
<text x="127.5" y="159.6">18</text>
<text x="127.5" y="161.4">20</text>
<text x="228.2" y="195.1">Title</text>
<text x="235.3" y="196.8">&lt;Title&gt;</text>
<text x="228.2" y="200.4">Size</text>
<text x="229.9" y="202.2">A3</text>
<text x="235.3" y="200.4">Document Number</text>
<text x="235.3" y="202.2">&lt;Doc&gt;</text>
<text x="286.8" y="200.4">Rev</text>
<text x="288.6" y="202.2">&lt;RevCode&gt;</text>
<text x="228.2" y="205.7">Date:</text>
<text x="237.4" y="205.7">Tuesday, June 01, 2021</text>
<text x="263.7" y="205.7">Sheet</text>
<text x="272.6" y="205.7">3</text>
<text x="277.9" y="205.7">of</text>
<text x="283.3" y="205.7">5</text>
</g>
<g font-size="1.6" fill="#004080">
<text x="235.6" y="29.2">IN</text>
<text x="239.3" y="29.2">VCC</text>
<text x="178.7" y="32.7">CS</text>
<text x="186" y="32.7">VCC</text>
<text x="235.6" y="34.5">GNDOUT</text>
<text x="61.2" y="36.1" transform="rotate(-90 61.2 36.1)">VSS</text>
<text x="80.8" y="38.5" transform="rotate(-90 80.8 38.5)">VCCO0</text>
<text x="98.6" y="36.1" transform="rotate(-90 98.6 36.1)">VSS</text>
<text x="178.7" y="36.3">DO</text>
<text x="178.7" y="39.8">WP</text>
<text x="184.9" y="36.3">HOLD</text>
<text x="186.3" y="39.8">CLK</text>
<text x="178.7" y="43.4">GND</text>
<text x="187.8" y="43.4">DI</text>
<text x="41.8" y="52.3">VCC</text>
<text x="66.6" y="52.8" transform="rotate(-90 66.6 52.8)">IOT4A/LVDS/DQ15/BANK0</text>
<text x="68.3" y="52.8" transform="rotate(-90 68.3 52.8)">IOT4B/LVDS/DQ15/BANK0</text>
<text x="70.1" y="52.8" transform="rotate(-90 70.1 52.8)">IOT6A/LVDS/DQ15/BANK0</text>
<text x="71.9" y="52.8" transform="rotate(-90 71.9 52.8)">IOT6B/LVDS/DQ15/BANK0</text>
<text x="73.7" y="49" transform="rotate(-90 73.7 49)">IOT17A/DQ14/BANK0</text>
<text x="75.5" y="49" transform="rotate(-90 75.5 49)">IOT17B/DQ14/BANK0</text>
<text x="86.1" y="53.7" transform="rotate(-90 86.1 53.7)">IOT34A/LVDS/DQ13/BANK1</text>
<text x="87.9" y="53.7" transform="rotate(-90 87.9 53.7)">IOT34B/LVDS/DQ13/BANK1</text>
<text x="89.7" y="53.7" transform="rotate(-90 89.7 53.7)">IOT40A/LVDS/DQ13/BANK1</text>
<text x="91.5" y="53.7" transform="rotate(-90 91.5 53.7)">IOT40B/LVDS/DQ13/BANK1</text>
<text x="93.2" y="53.7" transform="rotate(-90 93.2 53.7)">IOT44A/LVDS/DQ13/BANK1</text>
<text x="95" y="53.7" transform="rotate(-90 95 53.7)">IOT44B/LVDS/DQ13/BANK1</text>
<text x="96.8" y="53.7" transform="rotate(-90 96.8 53.7)">IOT50A/LVDS/DQ12/BANK1</text>
<text x="100.3" y="49.6" transform="rotate(-90 100.3 49.6)">VCCX/VCCO1/VCCO6</text>
<text x="41.8" y="54.1">VSS</text>
<text x="41.8" y="55.8">VCCO2/VCCO7</text>
<text x="41.8" y="57.6">IOL7A/LPLL1_T_IN/DQ0/BANK7</text>
<text x="41.8" y="59.4">IOR25B/TMS/DQ10/BANK2</text>
<text x="63" y="54.8" transform="rotate(-90 63 54.8)">IOR30A/MODE0/DQ9/BANK3</text>
<text x="64.8" y="54.5" transform="rotate(-90 64.8 54.5)">IOR30B/MODE1/DQ9/BANK3</text>
<text x="77.2" y="56.7" transform="rotate(-90 77.2 56.7)">IOT27A/GCLKT_0/DQ14/BANK0</text>
<text x="79" y="56.9" transform="rotate(-90 79 56.9)">IOT27B/GCLKC_0/DQ14/BANK0</text>
<text x="89" y="59.4">IOR29A/GCLKT_3/LVDS/DQ9/BANK3</text>
<text x="105" y="57.6">VCCO2/VCCO7</text>
<text x="113.1" y="54.1">VCC</text>
<text x="113.3" y="55.8">VSS</text>
<text x="41.8" y="61.2">IOR26A/TCK/LVDS/DQ10/BANK2</text>
<text x="41.8" y="62.9">IOR26B/TDI/LVDS/DQ10/BANK2</text>
<text x="41.8" y="64.7">IOR25A/TDO/DQ10/BANK2</text>
<text x="82.6" y="61.4" transform="rotate(-90 82.6 61.4)">IOT30A/GCLKT_1/LVDS/DQ13/BANK1</text>
<text x="84.3" y="61.6" transform="rotate(-90 84.3 61.6)">IOT30B/GCLKC_1/LVDS/DQ13/BANK1</text>
<text x="91.1" y="62.9">IOR33B/MO/D6/LVDS/DQ9/BANK3</text>
<text x="91.9" y="61.2">IOR33A/MI/D7/LVDS/DQ9/BANK3</text>
<text x="92.7" y="64.7">IOR34A/MCS_N/D5/DQ9/BANK3</text>
<text x="41.8" y="66.5">IOR31B/RECONFIG_N/LVDS/DQ9/BANK3</text>
<text x="41.8" y="68.3">IOL29A/GCLKT_6/LVDS/DQ2/BANK6</text>
<text x="41.8" y="70.1">IOL29B/GCLKC_6/LVDS/DQ2/BANK6</text>
<text x="41.8" y="71.8">VCCX/VCCO1/VCCO6</text>
<text x="85.2" y="70.1">IOR35A/FASTRD_N/D3/LVDS/DQ9/BANK3</text>
<text x="93.9" y="66.5">IOR34B/MCLK/D4/DQ9/BANK3</text>
<text x="95" y="71.8">IOR36A/SO/D1/DQS9/BANK3</text>
<text x="111" y="68.3">VCCO3</text>
<text x="41.8" y="73.6">IOL45A/LPLL2_T_IN/DQ2/BANK6</text>
<text x="41.8" y="75.4">VCCPLLL1</text>
<text x="41.8" y="77.2">IOL47A/LPLL2_T_FB/LVDS/DQ3/BANK6</text>
<text x="83.3" y="75.4">IOR38A/DIN/CLKHOLD_N/LVDS/DQ9/BANK3</text>
<text x="86.5" y="77.2">IOR38B/DOUT/WE_N/LVDS/DQ9/BANK3</text>
<text x="88.4" y="73.6">IOR36B/SSPI_CS_N/D0/DQS9/BANK3</text>
<text x="176.9" y="75.4">K1</text>
<text x="182.6" y="75.4">KO1</text>
<text x="232.1" y="75.4">K1</text>
<text x="237.7" y="75.4">KO1</text>
<text x="41.8" y="79">IOL47B/LPLL2_C_FB/LVDS/DQ3/BANK6</text>
<text x="41.8" y="80.7">IOL49A/LVDS/DQ3/BANK6</text>
<text x="41.8" y="82.5">IOL49B/LVDS/DQ3/BANK6</text>
<text x="91.6" y="80.7">IOR45A/RPLL2_T_IN/DQ9/BANK3</text>
<text x="96.6" y="79">IOR39A/SCLK/DQ9/BANK3</text>
<text x="108.2" y="82.5">VCCPLLR1</text>
<text x="176.9" y="80.7">K2</text>
<text x="182.6" y="80.7">KO2</text>
<text x="232.1" y="80.7">K2</text>
<text x="237.7" y="80.7">KO2</text>
<text x="41.8" y="84.3">IOL51A/LVDS/DQ3/BANK6</text>
<text x="41.8" y="86.1">IOL51B/LVDS/DQ3/BANK6</text>
<text x="41.8" y="87.8">VSS</text>
<text x="41.8" y="89.6">VCC</text>
<text x="96.6" y="86.1">IOR49B/LVDS/DQ8/BANK3</text>
<text x="96.6" y="84.3">IOR49A/LVDS/DQ8/BANK3</text>
<text x="112.2" y="87.8">EXTR</text>
<text x="113.3" y="89.6">VSS</text>
<text x="113.1" y="91.4">VCC</text>
<text x="61.2" y="105.8" transform="rotate(-90 61.2 105.8)">VCCO5</text>
<text x="63" y="105.8" transform="rotate(-90 63 105.8)">VSS</text>
<text x="64.8" y="105.8" transform="rotate(-90 64.8 105.8)">IOB6A/LVDS/DQ4/BANK5</text>
<text x="66.6" y="105.8" transform="rotate(-90 66.6 105.8)">IOB6B/LVDS/DQ4/BANK5</text>
<text x="68.3" y="105.8" transform="rotate(-90 68.3 105.8)">IOB8A/LVDS/DQ4/BANK5</text>
<text x="70.1" y="105.8" transform="rotate(-90 70.1 105.8)">IOB8B/LVDS/DQ4/BANK5</text>
<text x="71.9" y="105.8" transform="rotate(-90 71.9 105.8)">IOB14A/LVDS/DQ5/BANK5</text>
<text x="73.7" y="105.8" transform="rotate(-90 73.7 105.8)">IOB14B/LVDS/DQ5/BANK5</text>
<text x="75.5" y="105.8" transform="rotate(-90 75.5 105.8)">IOB18A/LVDS/DQ5/BANK5</text>
<text x="77.2" y="105.8" transform="rotate(-90 77.2 105.8)">IOB18B/LVDS/DQ5/BANK5</text>
<text x="79" y="105.8" transform="rotate(-90 79 105.8)">IOB24A/LVDS/DQ5/BANK5</text>
<text x="80.8" y="105.8" transform="rotate(-90 80.8 105.8)">IOB24B/LVDS/DQ5/BANK5</text>
<text x="82.6" y="105.8" transform="rotate(-90 82.6 105.8)">IOB30A/GCLKT_4/LVDS/DQ6/BANK4</text>
<text x="84.3" y="105.8" transform="rotate(-90 84.3 105.8)">IOB30B/GCLKC_4/LVDS/DQ6/BANK4</text>
<text x="86.1" y="105.8" transform="rotate(-90 86.1 105.8)">IOB34A/LVDS/DQ6/BANK4</text>
<text x="87.9" y="105.8" transform="rotate(-90 87.9 105.8)">IOB34B/LVDS/DQ6/BANK4</text>
<text x="89.7" y="105.8" transform="rotate(-90 89.7 105.8)">IOB40A/LVDS/DQ6/BANK4</text>
<text x="91.5" y="105.8" transform="rotate(-90 91.5 105.8)">IOB40B/LVDS/DQ6/BANK4</text>
<text x="93.2" y="105.8" transform="rotate(-90 93.2 105.8)">IOB43A/DQ6/BANK4</text>
<text x="95" y="105.8" transform="rotate(-90 95 105.8)">IOB42B/LVDS/DQ6/BANK4</text>
<text x="96.8" y="105.8" transform="rotate(-90 96.8 105.8)">VSS</text>
<text x="98.6" y="105.8" transform="rotate(-90 98.6 105.8)">VCCO4</text>
</g>
<g font-size="1.3">
<text x="30.8" y="1.3">5</text>
<text x="88.9" y="1.3">4</text>
<text x="147" y="1.3">3</text>
<text x="205" y="1.3">2</text>
<text x="263.1" y="1.3">1</text>
<text x=".5" y="28.4">D</text>
<text x="292.6" y="28.4">D</text>
<text x=".5" y="79.5">C</text>
<text x="292.6" y="79.5">C</text>
<text x=".5" y="130.6">B</text>
<text x="292.6" y="130.6">B</text>
<text x=".5" y="181.7">A</text>
<text x="292.6" y="181.7">A</text>
<text x="30.8" y="207.4">5</text>
<text x="88.9" y="207.4">4</text>
<text x="147" y="207.4">3</text>
<text x="205" y="207.4">2</text>
<text x="263.1" y="207.4">1</text>
</g>
</svg>
